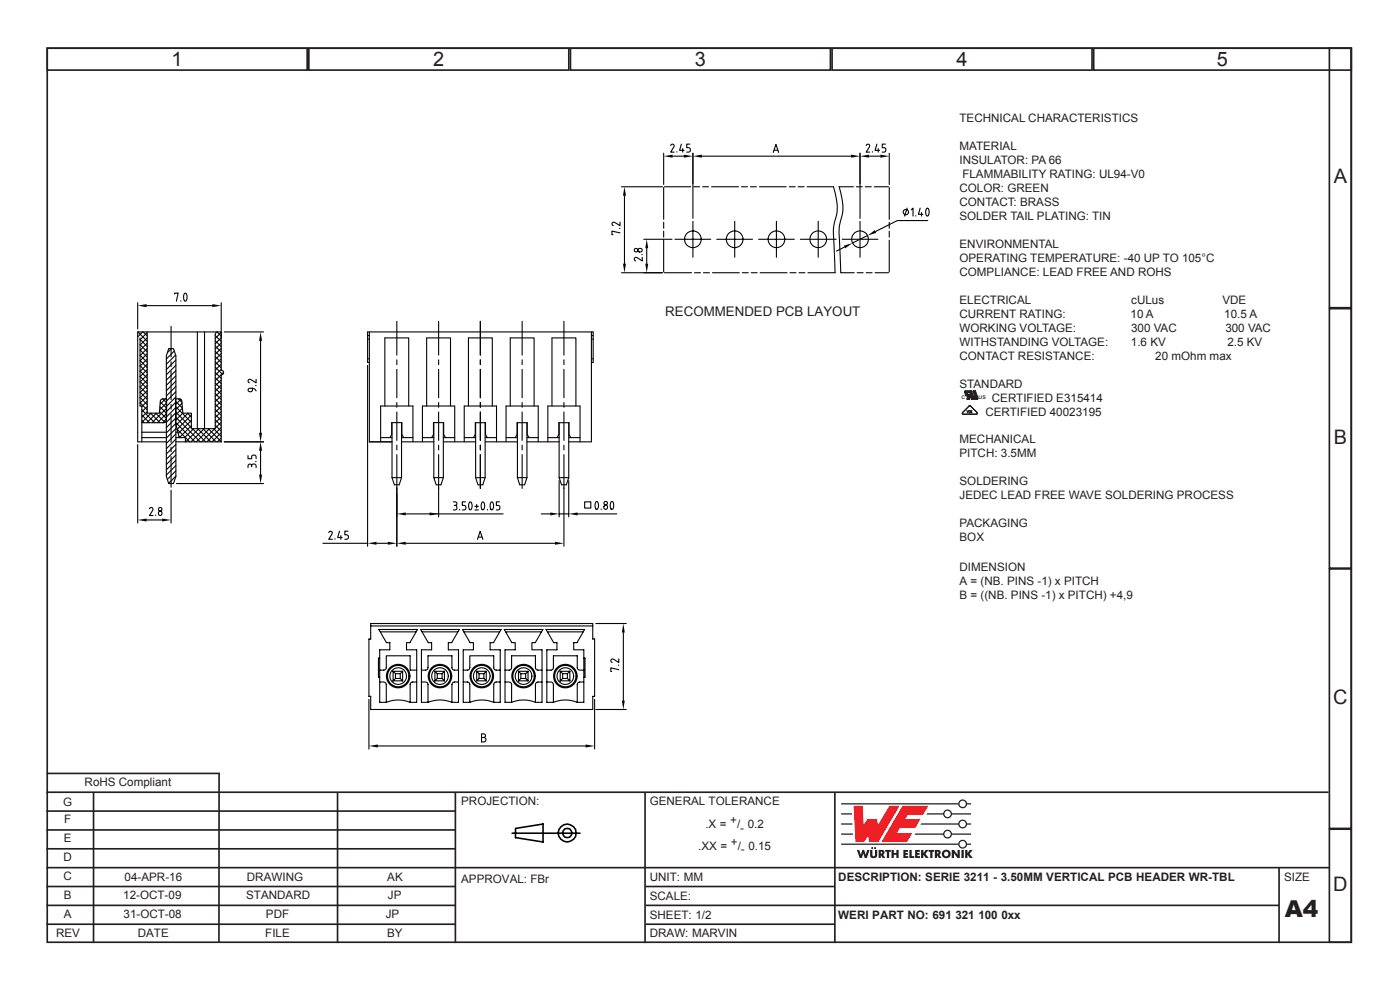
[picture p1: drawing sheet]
<svg xmlns="http://www.w3.org/2000/svg" width="297mm" height="210mm" viewBox="0 0 297 210" stroke-linecap="round" stroke-linejoin="round" font-family="sans-serif">
<g fill="none" stroke="#231f20" stroke-width=".35">
<path d="M10 10.2h276.7v189.7h-276.7zM10 10.2h55.2v4.7h-55.2zM65.5 10.2h55.2v4.7h-55.2zM121 10.2h55.2v4.7h-55.2zM176.5 10.2h55.2v4.7h-55.2zM232 10.2h54.7v4.7h-54.7zM282 10.2h4.7v55.1h-4.7zM282 65.5h4.7v55h-4.7zM282 120.7h4.7v55h-4.7zM9.8 168h272M9.8 172h86.7M9.8 176h86.7"/>
<path d="M9.9 164.1h36.7M19.8 168v32M46.5 164l-.1 36M71.6 168v32M96.6 168v32M136.8 168v32M177.1 168v32M282 175.9h4.7v24h-4.7zM9.8 192h86.7M9.8 196h86.7M9.8 180h86.7M9.8 184h272.2"/>
<path d="M9.8 188h86.7M137 192h134.3M137 196h40.1M137 188h40.1M271.3 184v16"/>
</g>
<g fill="#ee1d23">
<path d="M181.1 170.9h1.9l.2 4 .9-1.2h2l.2 1.3 2.4-4.1h2.1l-4.5 7.7h-1.9l-.2-1.3-.9 1.3h-1.8z"/>
<path d="M191.4 170.9h5.5l-1.1 1.9h-3.2l-.6 .9h3.3l-1.1 1.9h-3.3l-.6 1.1h3.2l-1.1 1.9h-5.4z"/>
</g>
<g fill="#231f20">
<path d="M181.8 180.3h.5l.3 1 .3-1h.4l.3 1 .4-1h.5l-.6 1.7h-.5l-.3-1-.3 1h-.4z"/>
<path d="M184.6 180.3h.5v1.2l.2 .1 .3-.1v-1.2h.5v1.1a.76 .76 0 0 1-.8 .6 .76 .76 0 0 1-.7-.6z"/>
<path d="M187.8 180.3h1.2v.4h-.4v1.3h-.5l.1-1.3h-.4z"/>
<path d="M189.1 180.3h.5v.6h.6v-.6h.5l-.1 1.7h-.4v-.7h-.6v.7h-.5z"/>
<path d="M191.6 180.3h1.1v.4h-.6v.2h.5v.4h-.5v.3h.6v.4h-1.1z"/>
<path d="M192.9 180.3h.5v1.3h.5v.4h-1z"/>
<path d="M194.1 180.3h1v.4h-.5v.2h.5v.4h-.5v.3h.6v.4h-1.1z"/>
<path d="M195.4 180.3h.5v.7l.5-.7h.6l-.7 .8 .7 .9h-.6l-.5-.7v.7h-.5z"/>
<path d="M197 180.3h1.2v.4h-.4v1.3h-.5v-1.3h-.3z"/>
<path d="M201.9 180.3h.5l.8 1-.1-1h.5v1.7h-.5l-.7-1.1v1.1h-.5z"/>
<path d="M204 180.3h.5v1.7h-.5z"/>
<path d="M204.7 180.3h.5v.7l.5-.7h.6l-.6 .8 .7 .9h-.6l-.6-.7v.7h-.5z"/>
<circle cx="185" cy="179.9" r=".22"/>
<circle cx="185.7" cy="179.9" r=".22"/>
</g>
<g fill="#231f20">
<path d="M186.9 180.7v.3h.2v-.2zM186.4 180.3h.5a.55 .55 0 0 1 .7 .3 .55 .55 0 0 1-.3 .7l.5 .7h-.5l-.4-.6v.6h-.5z" fill-rule="evenodd"/>
<path d="M198.8 180.7v.3h.2l.1-.2zM198.3 180.3h.6a.55 .55 0 0 1 .6 .3 .55 .55 0 0 1-.2 .7l.4 .7h-.5l-.4-.6v.6h-.5z" fill-rule="evenodd"/>
<path d="M200.3 181.2a.5 .5 0 0 0 1 0 .5 .5 0 0 0-1 0zM199.8 181.1a.95 .95 0 0 1 1.9 0 .95 .95 0 0 1-1.9 0z" fill-rule="evenodd"/>
</g>
<path d="M178.4 176.9h2.6M178.4 174.8h2.4M178.4 172.6h2.3" fill="none" stroke="#231f20" stroke-width=".27"/>
<g fill="#231f20">
<path d="M178.4 170.4h24.9a.94 .94 0 0 1 .9-.8 .94 .94 0 0 1 1 .8h.8v.2h-.8a.94 .94 0 0 1-1 .9 .94 .94 0 0 1-.9-.9h-24.9zM203.5 170.5a.7 .7 0 0 1 1.4 0 .7 .7 0 0 1-1.4 0z" fill-rule="evenodd"/>
<path d="M196.7 172.5h3.4a.94 .94 0 0 1 .9-.8 .94 .94 0 0 1 1 .8h4v.3h-4a.94 .94 0 0 1-1 .8 .94 .94 0 0 1-.9-.8h-3.6zM200.3 172.6a.7 .7 0 0 1 1.4 0 .7 .7 0 0 1-1.4 0z" fill-rule="evenodd"/>
<path d="M195.4 174.7h7.9a.94 .94 0 0 1 .9-.9 .94 .94 0 0 1 1 .9h.8v.2h-.8a.94 .94 0 0 1-1 .8 .94 .94 0 0 1-.9-.8h-8zM203.5 174.8a.7 .7 0 0 1 1.4 0 .7 .7 0 0 1-1.4 0z" fill-rule="evenodd"/>
<path d="M194.2 176.8h5.9a.94 .94 0 0 1 .9-.8 .94 .94 0 0 1 1 .8h4v.3h-4a.94 .94 0 0 1-1 .8 .94 .94 0 0 1-.9-.8h-6.1zM200.3 176.9a.7 .7 0 0 1 1.4 0 .7 .7 0 0 1-1.4 0z" fill-rule="evenodd"/>
<path d="M178.4 178.9h24.9a.94 .94 0 0 1 .9-.8 .94 .94 0 0 1 1 .8h.8v.3h-.8a.94 .94 0 0 1-1 .8 .94 .94 0 0 1-.9-.8h-24.9zM203.5 179.1a.7 .7 0 0 1 1.4 0 .7 .7 0 0 1-1.4 0z" fill-rule="evenodd"/>
</g>
<path d="M204.2 87.5l-.1 .2 .2 .2M204.2 87.5v.2l.1 .1M207.3 87.5v.2l-.1 .1M207.3 87.5l.1 .2-.2 .2" fill="none" stroke="#231f20" stroke-width=".21"/>
<path d="M205.6 86.1l-1.4 1.4v.4h3.1v-.4l-1.4-1.4zM204.2 87.5l1.6-1.4 1.5 1.5-.1 .2h-2.9z" fill="#231f20"/>
<g fill="none" stroke="#231f20" stroke-width=".21">
<path d="M204.1 86h3.3v1.9h-3.3zM204.2 87.5l1.5-1.5 1.6 1.5M204.2 87.5l1.5-1.4 1.6 1.4M204.3 87.8h2.9M204.3 87.9h2.9M204.6 83.1l.3 .8M205.1 87.1l.2 .4 .1-.4M205.2 83.3l.1 .3M205.6 87.1l.2 .1-.1 .3h-.1zM205.8 83.3l.1 .3M206 87.3h.2M206.1 83l.4 1.1"/>
<path d="M206.2 87.1h-.2v.4h.2M206.4 83l.4 1.1M206.9 82.9l.6 1.5"/>
</g>
<path d="M204.7 82.9l-.1 .2 .2 .8 .5 .1-.2 .7h.6l.2-.6 .2 .6h1.4l-.6-1.8-.5 .1 .4 1.1h-.3l-.4-1.2zM205.2 83.3h.6l.1 .3h-.6z" fill="#231f20"/>
<path d="M204.6 82.9h2.9v1.8h-2.9zM204.9 83.9l.4 .1-.1 .7h.5l.2-.6 .3 .6h1.1l.2-.3M205.3 83.6h.1M205.8 83.3h-.6M205.9 83.6h-.6M206.1 83l-1.3-.1-.2 .2M206.5 84.1h.3M206.9 82.9l-.5 .1" fill="none" stroke="#231f20" stroke-width=".21"/>
<g fill="none" stroke="#000" stroke-width=".34">
<path d="M108.6 176.7h14.4M109.4 175.7l5.8-.9v3.8l-5.8-.9z"/>
<circle cx="120.3" cy="176.7" r="1.88"/>
<circle cx="120.3" cy="176.7" r="1.02"/>
</g>
<path d="M78.3 148.4v10.5M80.2 158.2h44M126.1 148.4v10.5" fill="none" stroke="#050504" stroke-width=".23"/>
<g fill="#050504">
<path d="M124.2 157.9l1.9 .3-1.9 .4z"/>
<path d="M78.3 158.2l1.9-.3v.7z"/>
</g>
<path d="M84.2 103.5v12.4M86.1 115.2h31.6M101.3 114.4l.6-1.7 .5 1.7M101.5 113.9h.8M119.6 103.5v12.4" fill="none" stroke="#050504" stroke-width=".23"/>
<g fill="#050504">
<path d="M84.2 115.2l1.9-.3v.7z"/>
<path d="M117.7 114.9l1.9 .3-1.9 .4z"/>
</g>
<path d="M84.2 103.5v6.2M86.1 109h20.6M93.1 103.5v6.2M102.2 156.4h.4a.47 .47 0 0 1 .5 .5 .47 .47 0 0 1-.5 .5h-.4v-1.7h.4a.38 .38 0 0 1 .4 .3 .38 .38 0 0 1-.4 .4" fill="none" stroke="#050504" stroke-width=".23"/>
<g fill="#050504">
<path d="M84.2 109l1.9-.3v.6z"/>
<path d="M91.1 108.7l2 .3-2 .3z"/>
</g>
<g fill="none" stroke="#050504" stroke-width=".23">
<path d="M78 77.5v38.4M68.5 115.2h9.5M79.9 115.2h2.4M84.2 104.7v11.2M96.2 106.5h.4a.4 .4 0 0 1 .3 .4 .4 .4 0 0 1-.5 .3M96.6 107.2a.5 .5 0 0 1 .3 .5 .5 .5 0 0 1-.3 .5h-.4M97.5 108.1v.1M98.7 106.5h-.6v.7h.3a.49 .49 0 0 1 .5 .5 .49 .49 0 0 1-.5 .5h-.3M99.6 106.5h.2a1.17 1.17 0 0 1 0 1.7 1.2 1.2 0 0 1-.2-1.7zM100.7 108.2h.8M100.7 107.4h.8M101.1 107v.8"/>
<path d="M102.3 106.5h.1a1.13 1.13 0 0 1 0 1.7 1.23 1.23 0 0 1-.1-1.7zM103.4 108.1v.1M104.2 106.5h.1a1.17 1.17 0 0 1 0 1.7 1.2 1.2 0 0 1-.1-1.7zM106 106.5h-.7v.7h.4a.5 .5 0 0 1 .4 .5 .5 .5 0 0 1-.4 .5h-.4"/>
</g>
<g fill="#050504">
<path d="M78 115.2l1.9-.3v.7z"/>
<path d="M82.3 114.9l1.9 .3-1.9 .4z"/>
</g>
<path d="M69.7 113l.4-.3a.38 .38 0 0 1 .3 .6l-.7 1.1h.8M71.1 114.3v.1M72 112.7l-.4 1.3h1M72.3 113.6v.8M73.8 112.7h-.6v.7h.3a.48 .48 0 0 1 .4 .5 .48 .48 0 0 1-.4 .5h-.3M114.8 109h1.9M118.6 101.9v7.8M118.6 109h2.1M120.7 101.9v7.8M122.5 109h8.3" fill="none" stroke="#050504" stroke-width=".23"/>
<g fill="#050504">
<path d="M116.7 108.7l1.9 .3-1.9 .3z"/>
<path d="M120.7 109l1.8-.3v.6z"/>
</g>
<g fill="none" stroke="#050504" stroke-width=".23">
<path d="M147 32.5v13.8M148.9 33.1h31.7M182.4 32.5v13.8M124 106.5h1.3v1.3h-1.3zM126.4 106.5l.2-.1a1.11 1.11 0 0 1 0 1.7 1.21 1.21 0 0 1-.2-1.6zM127.5 108v.1M129.6 106.5l.2-.1a1.15 1.15 0 0 1 0 1.7 1.18 1.18 0 0 1-.2-1.6z"/>
<circle cx="128.5" cy="106.7" r=".38"/>
<circle cx="128.5" cy="107.6" r=".44"/>
</g>
<g fill="#050504">
<path d="M147 33.1l1.9-.3v.6z"/>
<path d="M180.6 32.8l1.8 .3-1.8 .3z"/>
</g>
<g fill="none" stroke="#050504" stroke-width=".23">
<path d="M131.9 39.6h8.6M140.9 39.6h5.6M147.2 39.6h1.2M149.1 39.6h1.2M151 39.6h5.7M157.3 39.6h1.3M159.2 39.6h1.3M161.1 39.6h5.7M167.4 39.6h1.3M169.3 39.6h1.3M171.2 39.6h5.6M131.9 57.9h8.6"/>
<path d="M132.5 41.5v14.4M140.9 57.9h5.8M147.3 57.9h1.3M149.2 57.9h1.3M151.1 57.9h5.7M157.5 57.9h1.2M159.4 57.9h1.2M161.3 57.9h5.7M167.6 57.9h1.3M169.5 57.9h1.3M169.8 50.8h7.6M171.4 57.9h5.8"/>
<path d="M173.6 46.9v7.7M178.7 50.8h7.6M182.4 46.9v7.7"/>
<circle cx="173.6" cy="50.8" r="1.77"/>
<circle cx="182.4" cy="50.8" r="1.77"/>
</g>
<g fill="#050504">
<path d="M132.5 39.6l.3 1.9h-.6z"/>
<path d="M132.2 55.9h.6l-.3 2z"/>
</g>
<g fill="none" stroke="#050504" stroke-width=".23">
<path d="M140.8 39.8v6.7M188.7 39.8v6.7M131.4 48.4h.1M131.5 49.4l-1.7-.4v.8h.2M131.5 47.1v.8l-1.1-.7a.38 .38 0 0 0-.6 .3l.3 .4M136.6 50.8h6M136.6 57.9h3.9M137.2 52.7v3.2M140.8 47.1v1.3M140.8 49v1.3M140.8 51v6.7M143.2 50.8h7.6"/>
<path d="M147 46.9v7.7M152.1 50.8h7.6M155.9 46.9v7.7M160.9 50.8h7.6M164.7 46.9v7.7M188.7 47.1v1.3M188.7 49v1.3M188.7 51v6.7"/>
<circle cx="147" cy="50.8" r="1.77"/>
<circle cx="155.9" cy="50.8" r="1.77"/>
<circle cx="164.7" cy="50.8" r="1.78"/>
</g>
<g fill="#050504">
<path d="M137.2 50.8l.3 1.9h-.6z"/>
<path d="M136.9 55.9h.6l-.3 2z"/>
</g>
<g fill="none" stroke="#050504" stroke-width=".23">
<path d="M136.2 54h.1M136.3 54.6v.7l-1.2-.7a.38 .38 0 0 0-.5 .4l.2 .3M179.2 52.4l-1.7 .9M184 50l-3.1 1.5M192.5 44.1l-.6 1.7M193.3 44.5l.4-.4v1.7M194.3 45.7v.1M195.2 44.1l-.4 1.4h1M195.5 45.1v.7M196.6 44.2l.1-.1a1.11 1.11 0 0 1 0 1.7 1.21 1.21 0 0 1-.1-1.6zM196.8 46.8h-6.4l-4.7 2.3"/>
<circle cx="134.9" cy="53.1" r=".38"/>
<circle cx="135.8" cy="53" r=".44"/>
<circle cx="192.2" cy="45" r=".57"/>
</g>
<g fill="#050504">
<path d="M179 52.1l1.9-.6-1.6 1.2z"/>
<path d="M184 50l1.6-1.2 .3 .6z"/>
</g>
<g fill="none" stroke="#050504" stroke-width=".23">
<path d="M176.8 39.6l.5 1.8a9.7 9.7 0 0 1-.3 6.1l-.2 2.1 .4 8.3M181 39.6h-3l.7 2.8a10.1 10.1 0 0 1-.6 5.4l-.1 1.6 .4 8.5h2.8M181.7 39.6h1.2M183.6 39.6h1.2M185.5 39.6h3M181.8 57.9h1.3M183.8 57.9h1.2M185.6 57.9h2.9M31.2 70.4v17.2h2.6l.3-2.8 .4-.2h.8v3.8M36.3 69.2v6.5M36.3 76.7v1.1M36.3 78.8v6"/>
<path d="M36.4 73.9l-.9 .9M37 74.5l-1.7 1.6M37.3 75.3l-2 2M37.3 76.4l-2 2M37.3 77.5l-2 2M37.3 78.6l-2 2M37.3 79.7l-2 2M41.9 70.4v20.5M43.4 70.4v20.5M46.2 70.4l-.5 .3v.2v20h-5.1v-3.3h-1.8l-.3-2.8-.4-.2h-.9v5.1l.8 3.1M78 71.9h.4M78 71.2h.4"/>
<path d="M78 76.1h.4M78.4 70.4v23.3h4.8M78.4 76.9h-.4v-6.5h47.8v6.5h-.3M84.2 68.2v7.1M84.2 76.3v1M84.2 78.3v6.1M93.1 68.2v7.1M93.1 76.3v1M93.1 78.3v6.1M101.9 68.2v7.1M101.9 76.3v1M101.9 78.3v6.1"/>
<path d="M110.8 68.2v7.1M110.8 76.3v1M110.8 78.3v6.1M119.6 68.2v7.1M119.6 76.3v1M119.6 78.3v6.1M125.5 71.2h.3M125.5 76.1h.3M125.5 70.4v23.3M125.5 71.9h.3M29.2 94.3v16.6M29.7 86.1h.4v7.6"/>
<path d="M30.1 91.7h5.2M30.1 92.8h5.2M35.3 87.1v14l.5 1.5h1l.5-1.5v-25.6l-.5-1.6h-1l-.5 1.6-.1 13.9-.4 .3h-4.7M35.3 93.7h-6.1v-23.3h17.7v8.1a.5 .5 0 0 1 .5 .5 .5 .5 0 0 1-.5 .5v14.2h-9.6M36.3 85.8v1M36.3 87.8v6M36.3 94.8v1.1M36.3 96.9v6.5M37.2 85.4l-1.9 1.9M37.2 86.5l-1.9 2M37.2 87.6l-1.9 2M37.2 88.7l-1.9 2"/>
<path d="M37.3 89.8l-2 2M37.3 99.9l-1.8 1.8M37.3 91.7h.5M37.3 92.8h2v.9M37.3 80.9l-2 2M37.3 82l-2 2M37.3 83.1l-2 2M37.3 84.2l-2 2M37.3 90.9l-2 2M37.3 92l-2 2.1M37.3 93.2l-2 2M37.3 94.3l-2 2"/>
<path d="M37.3 95.4l-2 2M37.3 96.5l-2 2M37.3 97.6l-2 2.1M37.3 98.7l-2 2.1M46.9 93.7h.1M80.8 93.7v-7.6h6.8v7.6M83.2 89.6v11.7M84.2 85.4v1M84.2 87.4v6M84.2 94.4v1M84.2 96.4v7.2M85.2 89.6v11.7"/>
<path d="M85.2 92.8h2.4M85.6 92.8l-.3-.6v-2.6h-2.2v2.6l-.4 .6M89.6 93.7v-7.6h6.9v7.6M92 89.6v11.7M93.1 85.4v1M93.1 87.4v6M93.1 94.4v1M93.1 96.4v7.2M94.1 89.6v11.7M94.1 92.8h2.4M94.5 92.8l-.4-.6v-2.6h-2.1v2.6l-.4 .6M98.5 93.7v-7.6h6.8v7.6"/>
<path d="M100.4 92.8l.4-.6v-2.5h2.2v2.5l.4 .6M100.9 89.6v11.7M101.9 85.4v1M101.9 87.4v6M101.9 94.4v1M101.9 96.4v7.2M102.9 89.6v11.7M102.9 92.8h2.4M107.4 93.7v-7.6h6.8v7.6M109.3 92.8l.4-.6v-2.5h2.1v2.5l.4 .6M109.8 89.6v11.7M110.8 85.4v1"/>
<path d="M110.8 87.4v6M110.8 94.4v1M110.8 96.4v7.2M111.8 92.8h2.4M111.8 93.7h6.8M111.8 89.6v11.7M116.2 93.7v-7.6h6.9v7.6M118.6 89.7v2.5l-.4 .6M118.6 89.6v11.7M119.6 85.4v1M119.6 87.4v6M119.6 94.4v1"/>
<path d="M119.6 96.4v7.2M120.7 92.8h2.4M120.7 89.6v11.7M120.7 89.7v2.5l.4 .6M31.1 110.3h3.3M36.3 104v6.9M37.3 101l-1.5 1.5M83.2 101.3h2M83.2 101.3l.5 1.5h1l.5-1.5M92 101.3h2.1l-.5 1.5h-1.1zM100.9 101.3h2M100.9 101.3l.5 1.5h1l.5-1.5"/>
<path d="M109.8 101.3h2M109.8 101.3l.5 1.5h1l.5-1.5M118.6 101.3l.5 1.5h1l.6-1.5M118.6 101.3h2.1"/>
</g>
<g fill="#050504">
<path d="M34.4 110l1.9 .3-1.9 .3z"/>
<path d="M29.2 110.3l1.9-.3v.6z"/>
</g>
<g fill="none" stroke="#050504" stroke-width=".23">
<path d="M29.2 64.2v5.6M31.1 64.8h13.9M46.9 64.2v7.6M31.7 107.9l.4-.3a.39 .39 0 0 1 .3 .6l-.7 1.1h.8M33 109.3h.1M33.8 108.5a.42 .42 0 0 1 .6 .4 .42 .42 0 0 1-.7 .3l-.1-.4z"/>
<circle cx="34" cy="108" r=".38"/>
</g>
<g fill="#050504">
<path d="M29.2 64.8l1.9-.3v.7z"/>
<path d="M45 64.5l1.9 .3-1.9 .4z"/>
</g>
<path d="M37 62.4v-.2h.8l-.4 1.7M38.4 63.8v.1M39.1 62.3l.2-.1a1.17 1.17 0 0 1 0 1.7 1.18 1.18 0 0 1-.2-1.6zM47.6 70.4h8.3M55.3 72.3v19.5M47.6 93.7h8.3" fill="none" stroke="#050504" stroke-width=".23"/>
<g fill="#050504">
<path d="M55 91.8h.6l-.3 1.9z"/>
<path d="M55.3 70.4l.3 1.9h-.6z"/>
</g>
<path d="M47.6 93.7h8.3M53.6 82.4v.3a.43 .43 0 0 1-.4 .5 .43 .43 0 0 1-.5-.3 .43 .43 0 0 1 .3-.5 1.08 1.08 0 0 1 1.3 .5M54.2 81.8h.1M54.3 80.4v.8l-1.1-.7a.38 .38 0 0 0-.6 .3l.3 .4M55.3 95.6v5.1M37.4 102.6h18.5" fill="none" stroke="#050504" stroke-width=".23"/>
<g fill="#050504">
<path d="M55 100.7h.6l-.3 1.9z"/>
<path d="M55.3 93.7l.3 1.9h-.6z"/>
</g>
<g fill="none" stroke="#050504" stroke-width=".23">
<path d="M52.6 96.6v.7h.8v-.4a.48 .48 0 0 1 .5-.4 .48 .48 0 0 1 .4 .4v.4M53.4 99a.4 .4 0 0 0-.3-.6 .4 .4 0 0 0-.5 .4v.4M53.4 98.8a.48 .48 0 0 1 .5-.4 .48 .48 0 0 1 .4 .4v.4M54.2 97.9h.1M78.4 93.7h4.8M80.8 92.8h2.4M85.2 93.7h6.8M89.6 92.8h2.4M94.1 93.7h6.8M98.5 92.8h2.4M102.9 93.7h6.9M107.4 92.8h2.4"/>
<path d="M116.2 92.8h2.4M118.6 89.7h2.1M120.7 93.7h4.8M78.6 132.3h47.1v3.3h.4v12.1h-.4v2.8h-47.1v-2.8h-.3v-12.1h.3zM78.6 132.8h47.1M80.6 139.6h-.3v4.1h.3M80.7 134h7.6M89.5 134h7.6M98.4 134h7.6M107.3 134h7.6M116.1 134h7.6M123.9 139.6h.2v4.1h-.2"/>
<path d="M126.4 132.3h6.5M132.2 134.2v14.4M80.6 142.1h.8l.5-.2v-2.8h5.1v3h1.4M80.6 144.7h.8l.5 .2v4.1M81.9 149a6.6 6.6 0 0 1 5.1 0M81.9 149h-1.3v-11.2h2.1v-1.5h-.7l-1.6-2.8h8.2l-1.6 2.8h-.8v1.5h2.2v11.2h-1.4M83.4 142.4l.5 .5v1M83.4 142.4h2M83.4 144.4h2M83.4 142.4v2M83.9 143.9l-.5 .5M83.9 142.9h1"/>
<path d="M83.9 143.9h1M84.9 143.9l.5 .5M85.4 142.4l-.5 .5v1M85.4 142.4v2M88.4 144.7h-.9l-.4 .2-.1 4.1M89.4 144.7h.9l.4 .2 .1 4.1M89.4 142.1h.9l.4-.2 .1-2.8h5.1v2.8l.5 .2h.9M90.8 149a6.7 6.7 0 0 1 5.1 0M90.8 149h-1.4v-11.2h2.2v-1.5h-.7l-1.7-2.8h8.2l-1.6 2.8h-.7v1.5h2.2v11.2h-1.4M92.3 142.4l.5 .5h1M92.3 142.4h2M92.3 144.4h2"/>
<path d="M92.3 142.4v2M92.8 142.9v1h1M92.8 143.9l-.5 .5M93.8 143.9l.5 .5M93.8 142.9v1M94.3 142.4l-.5 .5M94.3 142.4v2M97.3 144.7h-.9l-.5 .2v4.1M98.3 142.1h.9l.4-.2 .1-2.8h5l.1 2.8 .4 .2h.9M98.3 144.7h.9l.4 .2 .1 4.1M99.7 149a6.7 6.7 0 0 1 5 0M99.7 149h-1.4v-11.2h2.1v-1.5h-.7l-1.6-2.8h8.2l-1.6 2.8h-.7v1.5h2.1v11.2h-1.4"/>
<path d="M101.1 142.4h2.1M101.1 142.4l.5 .5M101.1 142.4v2M101.6 143.9l-.5 .5h2.1M101.6 142.9v1h1.1M102.7 143.9l.5 .5M102.7 142.9v1M103.2 142.4l-.5 .5h-1.1M103.2 142.4v2M106.1 144.7h-.9l-.4 .2-.1 4.1M107.1 144.7h.9l.5 .2v4.1M107.1 142.1h.9l.5-.2v-2.8h5.1l.1 2.8 .4 .2h.9"/>
<path d="M108.5 149a6.6 6.6 0 0 1 5.1 0M108.5 149h-1.4v-11.2h2.2v-1.5h-.7l-1.6-2.8h8.2l-1.6 2.8h-.8v1.5h2.2v11.2h-1.4M110 142.4l.5 .5M110 142.4h2M110 144.4h2M110 142.4v2M110.5 142.9v1h1M110.5 143.9l-.5 .5M111.5 143.9l.5 .5M111.5 142.9v1M112 142.4l-.5 .5h-1M112 142.4v2"/>
<path d="M115 144.7h-.9l-.4 .2-.1 4.1M116 144.7h.9l.4 .2 .1 4.1M116 142.1h.9l.4-.2 .1-2.8h5.1v2.8l.5 .2h.9M117.4 149a6.6 6.6 0 0 1 5.1 0M117.4 149h-1.4v-11.2h2.2v-1.5h-.7l-1.7-2.8h8.2l-1.6 2.8h-.7v1.5h2.2v11.2h-1.4M118.8 142.4l.6 .5v1M118.8 142.4h2.1M118.8 144.4h2.1M118.8 142.4v2M119.4 142.9h1M119.4 143.9h1M119.4 143.9l-.6 .5"/>
<path d="M120.4 143.9l.5 .5M120.9 142.4l-.5 .5v1M120.9 142.4v2M123.9 144.7h-.9l-.5 .2v4.1M126.4 150.5h6.5"/>
<circle cx="84.5" cy="143.4" r="2.27"/>
<circle cx="84.5" cy="143.4" r="1.76"/>
<circle cx="84.5" cy="143.4" r="2.49"/>
<circle cx="93.3" cy="143.4" r="2.27"/>
<circle cx="93.3" cy="143.4" r="1.77"/>
<circle cx="93.3" cy="143.4" r="2.5"/>
<circle cx="102.2" cy="143.4" r="2.27"/>
<circle cx="102.2" cy="143.4" r="1.77"/>
<circle cx="102.2" cy="143.4" r="2.5"/>
<circle cx="111.1" cy="143.4" r="2.49"/>
<circle cx="111.1" cy="143.4" r="2.27"/>
<circle cx="111.1" cy="143.4" r="1.77"/>
<circle cx="119.9" cy="143.4" r="1.76"/>
<circle cx="119.9" cy="143.4" r="2.49"/>
<circle cx="119.9" cy="143.4" r="2.27"/>
</g>
<g fill="#050504">
<path d="M131.9 148.6h.6l-.3 1.9z"/>
<path d="M132.2 132.3l.3 1.9h-.6z"/>
</g>
<path d="M140.8 32.5v6.6M142.7 33.1h2.4M147 32.5v6.5M131.3 139.8v.7l-1.2-.7a.38 .38 0 0 0-.5 .3l.3 .4M131.2 141.1h.1M131.3 142.1l-1.7-.4v.7h.2" fill="none" stroke="#050504" stroke-width=".23"/>
<g fill="#050504">
<path d="M145.1 32.8l1.9 .3-1.9 .3z"/>
<path d="M140.8 33.1l1.9-.3v.6z"/>
</g>
<path d="M142.3 30.9l.4-.3a.37 .37 0 0 1 .3 .5l-.7 1.2h.7M143.6 32.2v.1M144.5 30.6l-.3 1.3h.9M144.8 31.5v.8M146.4 30.6h-.7v.7h.4a.48 .48 0 0 1 .4 .5 .48 .48 0 0 1-.4 .5h-.4M182.4 32.5v6.5M184.3 33.1h2.5M188.7 32.5v6.6" fill="none" stroke="#050504" stroke-width=".23"/>
<g fill="#050504">
<path d="M182.4 33.1l1.9-.3v.6z"/>
<path d="M186.8 32.8l1.9 .3-1.9 .3z"/>
</g>
<g fill="none" stroke="#050504" stroke-width=".23">
<path d="M164 32.3l.6-1.7 .6 1.7M164.2 31.9h.8M183.8 30.9l.3-.3a.37 .37 0 0 1 .3 .5l-.6 1.2h.7M185.1 32.2v.1M186 30.6l-.4 1.3h1M186.3 31.5v.8M187.8 30.6h-.6v.7h.3a.48 .48 0 0 1 .4 .5 .48 .48 0 0 1-.4 .5h-.3M29.2 70.4l2 2M29.7 72l1.5 1.5M29.7 73.1l1.5 1.5M29.7 74.2l1.5 1.6M29.7 75.3l1.5 1.6"/>
<path d="M29.7 76.5l1.5 1.5M29.7 77.6l1.5 1.5M29.7 78.7l1.5 1.5M29.7 79.8l1.5 1.6M29.7 71.7v14.4M30.2 70.4l-1 1.1M30.4 70.4l.8 .9M31.2 79.5l-1.5 1.5M31.2 78.4l-1.5 1.5M31.2 77.3l-1.5 1.5M31.2 76.1l-1.5 1.6M31.2 75l-1.5 1.5"/>
<path d="M31.2 73.9l-1.5 1.5M31.2 72.8l-1.5 1.5M31.2 71.7l-1.5 1.5M31.2 70.6l-1.5 1.5M45.7 77.9l1.5 1.5M45.7 71.2l1.2 1.2M45.7 72.3l1.2 1.2M45.7 73.4l1.2 1.3M45.7 74.5l1.2 1.3M45.7 75.6l1.2 1.3M45.7 76.8l1.2 1.2M45.7 79l1.2 1.3"/>
<path d="M46.1 70.4l.8 .9M46.9 78.3l-1.2 1.3M46.9 77.2l-1.2 1.3M46.9 76.1l-1.2 1.3M46.9 75l-1.2 1.3M46.9 73.9l-1.2 1.2M46.9 72.8l-1.2 1.2M46.9 71.6l-1.2 1.3M46.9 70.5l-1.2 1.3M47.4 79l-1.7 1.7M29.7 80.9l1.5 1.6M29.7 82.1l1.5 1.5"/>
<path d="M29.7 83.2l1.5 1.5M29.7 84.3l1.5 1.5M29.7 85.4l1.5 1.5M30.1 86.9l2.7 2.8M30.1 88l1.6 1.7M30.1 89.2l.5 .5M31.2 87.3l-1.1 1.2M31.2 86.2l-1.1 1.2M31.2 85.1l-1.1 1.1M31.2 84l-1.5 1.5M31.2 82.9l-1.5 1.5M31.2 81.7l-1.5 1.6"/>
<path d="M31.2 80.6l-1.5 1.5M31.9 87.6l2 2.1M32.1 87.6l-2 2M33 87.6l2 2M33.2 87.6l-2 2.1M33.8 87.3l1.5 1.5M33.9 86.3l1.4 1.3M34 85.2l1.3 1.3M34.5 84.6l.8 .8M35.1 84.6l-1.1 1.1M35.3 85.5l-1.4 1.4M35.3 88.9l-.8 .8"/>
<path d="M35.3 87.8l-1.9 1.9M35.3 86.6l-3 3.1M37.3 86.3l3.3 3.3M37.3 87.4l3.3 3.3M37.3 89.7l4.1 4M37.3 88.5l5.2 5.2M37.3 85.2l1.4 1.4M37.3 84.6h.1M37.8 84.6l.8 .8M38 92.5l.2 .3M38.4 84.7l-1.1 1M38.6 85.6l-1.3 1.3"/>
<path d="M38.7 86.6l-1.4 1.4M38.8 87.6l-1.5 1.5M39.8 87.6l.8 .9M39.9 87.6l-2.5 2.6M40.6 90.3l-2.5 2.5M40.6 88l-3 3.1 2.6 2.6M40.6 89.2l-2.8 2.8M40.8 90.9l2.8 2.8M41.1 90.9l-1.9 1.9M41.9 90.9l2.8 2.8M42.2 90.9l-2.8 2.8M43 90.9l2.8 2.8"/>
<path d="M43.3 90.9l-2.8 2.8M44.2 90.9l2.7 2.8M44.4 90.9l-2.7 2.8M45.3 90.9l1.6 1.7M45.6 90.9l-2.8 2.8M45.7 80.1l1.2 1.3M45.7 81.2l1.2 1.3M45.7 82.4l1.2 1.2M45.7 83.5l1.2 1.2M45.7 84.6l1.2 1.3M45.7 85.7l1.2 1.3M45.7 86.8l1.2 1.3"/>
<path d="M45.7 87.9l1.2 1.3M45.7 89.1l1.2 1.2M45.7 90.2l1.2 1.3M46.9 92.9l-.8 .8M46.9 91.8l-1.9 1.9M46.9 90.7l-3 3M46.9 89.6l-1.2 1.2M46.9 88.4l-1.2 1.3M46.9 87.3l-1.2 1.3M46.9 86.2l-1.2 1.3M46.9 85.1l-1.2 1.2M46.9 83.9l-1.2 1.3"/>
<path d="M46.9 82.8l-1.2 1.3M46.9 81.7l-1.2 1.3M46.9 80.6l-1.2 1.3M81.6 86.1v-14.4h5.1v14.4M90.5 86.1v-14.4h5.1v14.4M99.4 86.1v-14.4h5v14.4M108.2 86.1v-14.4h5.1v14.4M117.1 86.1v-14.4h5.1v14.4"/>
</g>
<text font-size="4.9" fill="#231f20" x="272.6" y="194.5">A4</text>
<g font-size="4.2" fill="#231f20">
<text x="36.4" y="14">1</text>
<text x="91.9" y="14">2</text>
<text x="147.4" y="14">3</text>
<text x="202.9" y="14">4</text>
<text x="258.2" y="14">5</text>
<text x="282.9" y="38.8">A</text>
<text x="282.9" y="94.1">B</text>
<text x="282.8" y="149.3">C</text>
<text x="282.8" y="189">D</text>
</g>
<text font-size="2.8" fill="#231f20" x="141.1" y="67.1">RECOMMENDED PCB LAYOUT</text>
<g font-size="2.5" fill="#231f20">
<text x="203.6" y="25.9">TECHNICAL CHARACTERISTICS</text>
<text x="203.6" y="31.8">MATERIAL</text>
<text x="203.6" y="34.8">INSULATOR: PA 66</text>
<text x="203.6" y="40.7">COLOR: GREEN</text>
<text x="204.2" y="37.8">FLAMMABILITY RATING: UL94-V0</text>
<text x="203.6" y="43.7">CONTACT: BRASS</text>
<text x="203.6" y="46.7">SOLDER TAIL PLATING: TIN</text>
<text x="203.6" y="52.6">ENVIRONMENTAL</text>
<text x="203.6" y="55.5">OPERATING TEMPERATURE: -40 UP TO 105°C</text>
<text x="203.6" y="58.5">COMPLIANCE: LEAD FREE AND ROHS</text>
<text x="203.6" y="64.4">ELECTRICAL</text>
<text x="240" y="64.4">cULus</text>
<text x="259.3" y="64.4">VDE</text>
<text x="203.6" y="67.4">CURRENT RATING:</text>
<text x="203.6" y="70.4">WORKING VOLTAGE:</text>
<text x="239.8" y="67.4">10 A</text>
<text x="240" y="70.4">300 VAC</text>
<text x="259.7" y="67.4">10.5 A</text>
<text x="260" y="70.4">300 VAC</text>
<text x="203.6" y="73.3">WITHSTANDING VOLTAGE:</text>
<text x="203.6" y="76.3">CONTACT RESISTANCE:</text>
<text x="239.9" y="73.3">1.6 KV</text>
<text x="245.1" y="76.3">20 mOhm max</text>
<text x="260.4" y="73.3">2.5 KV</text>
<text x="203.6" y="82.2">STANDARD</text>
<text x="209" y="88.1">CERTIFIED 40023195</text>
<text x="210.4" y="85.2">CERTIFIED E315414</text>
<text x="203.6" y="94.1">MECHANICAL</text>
<text x="203.6" y="97">PITCH: 3.5MM</text>
<text x="203.6" y="103">SOLDERING</text>
<text x="203.6" y="105.9">JEDEC LEAD FREE WAVE SOLDERING PROCESS</text>
<text x="203.6" y="111.8">PACKAGING</text>
<text x="203.6" y="114.8">BOX</text>
<text x="203.6" y="121.1">DIMENSION</text>
<text x="203.6" y="124.1">A = (NB. PINS -1) x PITCH</text>
<text x="203.6" y="127">B = ((NB. PINS -1) x PITCH) +4,9</text>
<text x="17.9" y="166.8">RoHS Compliant</text>
<text x="13.4" y="171">G</text>
<text x="97.8" y="170.8">PROJECTION:</text>
<text x="137.8" y="170.8">GENERAL TOLERANCE</text>
<text x="13.5" y="178.7">E</text>
<text x="13.6" y="174.6">F</text>
<text x="149.6" y="175.6">.X =</text>
<text x="154.9" y="174.8">+</text>
<text x="155.1" y="179.4">+</text>
<text x="156.4" y="175.6">/ 0.2</text>
<text x="157" y="176.4">-</text>
<text x="13.5" y="182.7">D</text>
<text x="148.1" y="180.2">.XX =</text>
<text x="156.5" y="180.2">/ 0.15</text>
<text x="157.2" y="181">-</text>
<text x="13.5" y="186.7">C</text>
<text x="13.5" y="190.8">B</text>
<text x="26.2" y="190.8">12-OCT-09</text>
<text x="26.4" y="186.9">04-APR-16</text>
<text x="52.2" y="190.8">STANDARD</text>
<text x="52.4" y="186.9">DRAWING</text>
<text x="82.2" y="186.9">AK</text>
<text x="82.3" y="190.8">JP</text>
<text x="97.8" y="187.3">APPROVAL: FBr</text>
<text x="137.8" y="186.8">UNIT: MM</text>
<text x="137.8" y="190.9">SCALE:</text>
<text x="177.8" y="186.8">DESCRIPTION: SERIE 3211 - 3.50MM VERTICAL PCB HEADER WR-TBL</text>
<text x="272.4" y="186.8">SIZE</text>
<text x="13.5" y="194.8">A</text>
<text x="26.2" y="194.8">31-OCT-08</text>
<text x="56.4" y="194.8">PDF</text>
<text x="81.8" y="194.8">JP</text>
<text x="137.8" y="194.8">SHEET: 1/2</text>
<text x="177.8" y="194.8">WERI PART NO: 691</text>
<text x="202.7" y="194.8">321</text>
<text x="207.6" y="194.8">100</text>
<text x="212.4" y="194.8">0xx</text>
<text x="11.9" y="198.8">REV</text>
<text x="29.2" y="198.8">DATE</text>
<text x="56.3" y="198.8">FILE</text>
<text x="82.1" y="198.8">BY</text>
<text x="137.8" y="198.8">DRAW: MARVIN</text>
</g>
<g font-size="1.5" fill="#231f20">
<text x="204" y="84.7">c</text>
<text x="207.6" y="84.7">us</text>
</g>
</svg>
